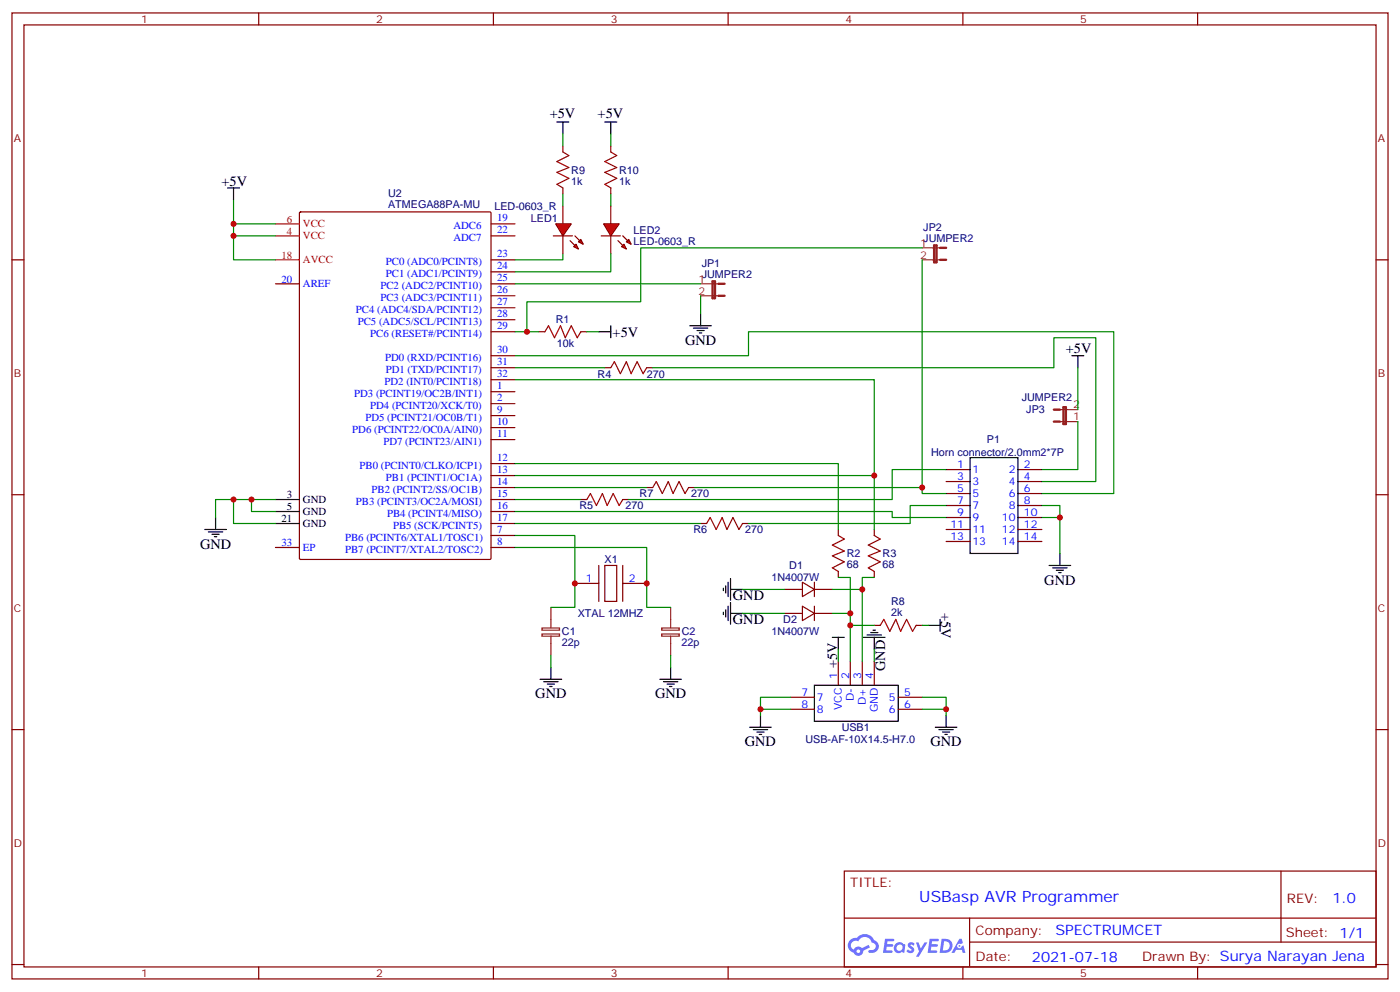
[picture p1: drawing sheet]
<svg xmlns="http://www.w3.org/2000/svg" width="412mm" height="292mm" viewBox="0 0 412 292" stroke-linecap="round" stroke-linejoin="round" font-family="sans-serif">
<g fill="none" stroke="#870000" stroke-width=".35">
<path d="M3.5 3.8h405.4v284.3h-405.4zM7.1 7.3h398.2v277.3h-398.2zM76.2 3.8v3.5M145.3 3.8v3.5M214.5 3.8v3.5M283.6 3.8v3.5M352.8 3.8v3.5M3.5 76.5h3.6M405.3 76.5h3.6M3.5 145.6h3.6M405.3 145.6h3.6M3.5 214.8h3.6"/>
<path d="M405.3 214.8h3.6M248.7 256.4h156.6v28.2h-156.6zM377.3 256.4v20.9M248.7 270.2h156.5M285.6 277.3h119.6M285.6 270.2v14.2M3.5 283.9h3.6M76.2 284.6v3.5M145.3 284.6v3.5M214.5 284.6v3.5M283.6 284.6v3.5M352.8 284.6v3.5"/>
<path d="M405.3 283.9h3.6"/>
</g>
<g fill="#5487ff">
<path d="M267.7 277.6a1.22 1.22 0 0 1 1.7 .2l-.4 .6a.47 .47 0 0 0-.3-.4 .47 .47 0 0 0-.5 .2l.1 .2a1.14 1.14 0 0 1 .8 1.8 1.14 1.14 0 0 1-1.9 0l-.2-.2 .5-.6 .7 .5a.29 .29 0 0 0 .3-.3 .29 .29 0 0 0-.2-.3 1.04 1.04 0 0 1-.6-1.7z"/>
<path d="M260.7 276.3h2.4l.3 .2-.2 .5-1.8 .1-.1 .8h1.5l.3 .4-.3 .4h-1.6l-.2 1.1h1.7l.2 .3-.2 .3-2.6 .1z"/>
<path d="M273.8 276.3h2.4l.3 .2-.1 .5-1.8 .1-.2 .8h1.6l.3 .4-.4 .4h-1.6l-.1 1.1h1.7l.2 .3-.2 .3-2.6 .1z"/>
<path d="M282.6 276.3h.7l.3 1.3-.6 .3a.69 .69 0 0 0-1 .3 .69 .69 0 0 0 .4 .9 .69 .69 0 0 0 .9-.6l.5-.2 .6 2.2h-.8l-.2-.9h-1.8l-.5 .9h-.8z"/>
<path d="M269.8 277.4h.8l.6 1.8 1.1-1.8h.9l-2.6 4.2h-.8l.9-1.5z"/>
<path d="M277.4 276.3l-.6 4.2h1.3a2.11 2.11 0 0 0 2.5-2.1 2.11 2.11 0 0 0-2.5-2.1zM278.1 277.1a1.39 1.39 0 0 1 1.7 1.4 1.39 1.39 0 0 1-1.8 1.3h-.3z"/>
<path d="M263.7 277.9a1.54 1.54 0 0 0-.1 2.2 1.54 1.54 0 0 0 2.2 .1l.6 .3 .3-2.3-.2-.3h-.4a1.49 1.49 0 0 0-2.4 0zM264 278.9a.94 .94 0 0 1 1.8 0 .94 .94 0 0 1-1.8 0z"/>
<path d="M250.4 276.7a2.18 2.18 0 0 0 1.1 3.7 1.44 1.44 0 0 0 1.6 .9 1.44 1.44 0 0 0 1.2-1.4l2-1.1-.5-.7-1.9 1a1.47 1.47 0 0 0-2.4 .4 1.39 1.39 0 0 1-.7-1.9 1.39 1.39 0 0 1 2-.5 2.12 2.12 0 0 1 2.2-1.3 2.12 2.12 0 0 1 1.9 1.7 1.14 1.14 0 0 1 1.1 1.4 1.14 1.14 0 0 1-1.7 .7 .43 .43 0 0 0-.5 .4 .43 .43 0 0 0 .4 .5 1.98 1.98 0 0 0 2.5-1.2 1.98 1.98 0 0 0-1.2-2.6 3.1 3.1 0 0 0-5.3-.6l-.9 .1zM252.3 280a.55 .55 0 0 1 1.1 0 .55 .55 0 0 1-1.1 0z"/>
<circle cx="282.6" cy="278.4" r=".26"/>
</g>
<g fill="none" stroke="#870000" stroke-width=".35">
<path d="M165.8 43v1.7M165.8 55.3v1.8M179.9 43v1.7M179.9 55.3v1.8M88.3 62.5l.2-.1h55.8l.3 .1v101.8l-.2 .3-55.9 .1-.3-.2zM144.6 69.4h7.1M144.6 65.9h7.1M144.6 76.5h7.1M81.1 83.5h7.1M144.6 83.5h7.1M144.6 94.1h7.1M144.6 90.6h7.1"/>
<path d="M144.6 87.1h7.1M144.6 80h7.1M144.6 97.6h7.1M158.7 97.6h1.8M171.1 97.6h1.8M144.6 115.3h7.1M144.6 118.8h7.1M144.6 111.8h7.1M144.6 108.2h7.1M144.6 104.7h7.1M178.2 108.2h1.7M190.5 108.2h1.8"/>
<path d="M144.6 140h7.1M144.6 136.5h7.1M144.6 129.4h7.1M144.6 125.9h7.1M144.6 122.3h7.1M278.7 138.2h7.1M299.9 138.2h7M144.6 154.1h7.1M144.6 150.6h7.1M144.6 147h7.1M144.6 143.5h7.1M144.6 157.6h7.1"/>
<path d="M171.1 147h1.8M183.4 147h1.8M190.5 143.5h1.8M202.8 143.5h1.8M206.4 154.1h1.7M218.7 154.1h1.8M246.9 155.9v1.7M257.5 155.9v1.7M278.7 141.7h7.1M278.7 145.3h7.1M278.7 148.8h7.1M278.7 152.3h7.1"/>
<path d="M278.7 155.9h7.1M278.7 159.4h7.1M299.9 141.7h7M299.9 145.3h7M299.9 148.8h7M299.9 152.3h7M299.9 155.9h7M299.9 159.4h7M81.1 161.1h7.1M144.6 161.1h7.1M169.3 171.7h7.1M183.4 171.7h7.1"/>
<path d="M231.1 173.5h5.3M236.4 171.4l3.5 2.1-3.5 2.1zM236.4 178.4l3.5 2.2-3.5 2.1zM239.9 173.5h5.3M239.9 171.4v4.2M239.9 178.4v4.3M246.9 168.2v1.8M257.5 168.2v1.8M231.1 180.6h5.3M239.9 180.6h5.3M246.9 194.7v7M250.5 194.7v7"/>
<path d="M254 194.7v7M257.5 194.7v7M257.5 184.1h1.8M269.9 184.1h1.7M232.8 205.2h7.1M232.8 208.8h7.1M264.6 205.2h7M264.6 208.8h7"/>
</g>
<path d="M81.1 65.9h7.1M81.1 76.5h7.1M81.1 69.4h7.1" fill="none" stroke="#f00" stroke-width=".35"/>
<g fill="none" stroke="#000" stroke-width=".35">
<path d="M164 35.9h3.6M165.8 35.9v3.5M178.2 35.9h3.5M179.9 35.9v3.5M67 55.3h3.6M68.8 55.3v3.5M176.4 97.6h3.5M179.9 95.9v3.5M203.2 95.9h6.3M204.3 96.6h4.2M205.3 97.3h2.1M206 98h.7"/>
<path d="M206.4 92.4v3.5M315.7 104.7h3.6M317.5 104.7v3.5M285.8 134.7h14.1v28.2h-14.1zM60.3 155.9h6.4M61.4 156.6h4.2M62.4 157.3h2.2M63.1 158h.8M63.5 152.3v3.6M81.1 150.6h7.1M81.1 154.1h7.1M81.1 147h7.1"/>
<path d="M213.1 173.1v.7M213.8 172.4v2.2M213.8 179.5v2.1M214.5 171.4v4.2M214.5 178.4v4.3M215.2 170.3v6.4M215.2 177.4v6.3M215.2 173.5h3.5M309 166.4h6.4M310.1 167.1h4.2M311.1 167.9h2.2M311.9 168.6h.7"/>
<path d="M312.2 162.9v3.5M159.1 200h6.4M162.3 196.4v3.6M194.4 200h6.3M197.6 196.4v3.6M213.1 180.2v.7M215.2 180.6h3.5M245.2 187.6h3.5M246.9 187.6v3.5M254.4 187.6h6.3M255.4 186.9h4.2M256.5 186.2h2.1"/>
<path d="M257.2 185.5h.7M257.5 187.6v3.5M273.4 184.1h3.5M276.9 182.3v3.5M160.2 200.7h4.2M161.2 201.4h2.1M161.9 202.1h.7M195.4 200.7h4.3M196.5 201.4h2.1M197.2 202.1h.7M239.9 201.7h24.7v10.6h-24.7z"/>
</g>
<g fill="none" stroke="#008700" stroke-width=".35">
<path d="M68.8 58.8v7.1h12.3M68.8 65.9v3.5h12.3M68.8 69.4v7.1h12.3M271.6 76.5v67h-67M271.6 73h-82.9v15.8h-33.5v8.8M151.7 97.6h7M151.7 83.5h54.7M172.9 97.6h3.5M206.4 87.1v5.3M151.7 111.8h105.8v44.1M151.7 104.7h68.8v-7.1h107.6v47.7h-21.2M151.7 108.2h26.5"/>
<path d="M192.3 108.2h118.1v-8.8h12.4v42.3h-15.9M317.5 108.2v12.4M151.7 136.5h95.2v19.4M151.7 140h105.8M278.7 138.2h-15.9v8.8h-77.6M317.5 124.1v14.1h-10.6M68.8 147v7.1h12.3M74.1 147v3.6h7M81.1 147h-17.6v5.3M151.7 157.6h17.6v21.2h-7M151.7 150.6h111.1v1.7h15.9M151.7 147h19.4"/>
<path d="M151.7 154.1h54.7M151.7 143.5h38.8M271.6 143.5v1.8h7.1M278.7 148.8h-10.6v5.3h-47.6M306.9 148.8h5.3v14.1M306.9 152.3h5.3M151.7 161.1h38.8v17.7h7.1M218.7 173.5h12.4M245.2 173.5h8.8M246.9 170h3.6v24.7M257.5 170h-3.5v24.7M162.3 192.9v3.5"/>
<path d="M197.6 192.9v3.5M218.7 180.6h12.4M245.2 180.6h5.3M246.9 191.1v3.6M250.5 184.1h7M257.5 191.1v3.6M271.6 184.1h1.8"/>
</g>
<g fill="none" stroke="#8c2424" stroke-width=".35">
<path d="M271.6 73h5.3M271.6 76.5h5.3M206.4 83.5h5.3M206.4 87.1h5.3M312.2 124.1h5.3M312.2 120.6h5.3M162.3 178.8v6M197.6 178.8v6M159.6 184.9h5.2v.6h-5.2zM159.6 186.6h5.2v.7h-5.2zM162.3 187.3v5.6M194.9 184.9h5.2v.6h-5.2z"/>
<path d="M194.9 186.6h5.2v.7h-5.2zM197.6 187.3v5.6"/>
</g>
<path d="M176.4 166.4v10.6M178.2 166.4h3.5v10.6h-3.5zM183.4 166.4v10.6" fill="none" stroke="#600" stroke-width=".35"/>
<path d="M165.8 44.7l1.8 1.1-3.6 1.8 3.6 1.7-3.6 1.4 3.6 1.8-3.6 1.8 1.8 1M179.9 44.7l1.8 1.1-3.5 1.8 3.5 1.7-3.5 1.4 3.5 1.8-3.5 1.8 1.7 1M160.5 97.6l1.1-1.7 1.7 3.5 1.8-3.5 1.4 3.5 1.8-3.5 1.7 3.5 1.1-1.8M179.9 108.2l1.1-1.7 1.7 3.5 1.8-3.5 1.4 3.5 1.8-3.5 1.7 3.5 1.1-1.8M172.9 147l1-1.7 1.8 3.5 1.7-3.5 1.5 3.5 1.7-3.5 1.8 3.5 1-1.8M192.3 143.5l1-1.8 1.8 3.6 1.7-3.6 1.5 3.6 1.7-3.6 1.8 3.6 1-1.8M208.1 154.1l1.1-1.8 1.8 3.6 1.7-3.6 1.4 3.6 1.8-3.6 1.8 3.6 1-1.8M246.9 157.6l1.8 1.1-3.5 1.7 3.5 1.8-3.5 1.4 3.5 1.8-3.5 1.7 1.7 1.1M257.5 157.6l1.8 1.1-3.5 1.7 3.5 1.8-3.5 1.4 3.5 1.8-3.5 1.7 1.7 1.1M259.3 184.1l1-1.8 1.8 3.5 1.8-3.5 1.4 3.5 1.8-3.5 1.7 3.5 1.1-1.7" fill="none" stroke="#a10000" stroke-width=".35"/>
<path d="M275.2 72.2h.7v5h-.7zM276.9 73h1.8M276.9 76.5h1.8M209.9 82.8h.7v5h-.7zM211.7 83.5h1.7M211.7 87.1h1.7M313.3 119.9h.7v4.9h-.7zM310.4 124.1h1.8M310.4 120.6h1.8" fill="none" stroke="#8c2424" stroke-width=".71"/>
<g fill="#f00" stroke="#870000" stroke-width=".35">
<path d="M163.7 65.9h4.6l-2.5 3.5z"/>
<path d="M163 69.4h5.6z"/>
</g>
<g fill="#870000" stroke="#870000" stroke-width=".35">
<path d="M169.3 69.4l1.4 1.4z"/>
<path d="M167.9 70.8l1.4 1.4z"/>
</g>
<g fill="#f00" stroke="#870000" stroke-width=".35">
<path d="M170.4 71.2l.7-.7 .7 1.4z"/>
<path d="M169 72.6l.7-.7 .7 1.4z"/>
</g>
<path d="M165.8 60.6v5.3M165.8 69.4v5.3" fill="none" stroke="#870000" stroke-width=".35"/>
<g fill="#f00" stroke="#870000" stroke-width=".35">
<path d="M177.8 65.9h4.6l-2.5 3.5z"/>
<path d="M177.1 69.4h5.6z"/>
</g>
<g fill="#870000" stroke="#870000" stroke-width=".35">
<path d="M183.4 69.4l1.5 1.4z"/>
<path d="M182 70.8l1.4 1.4z"/>
</g>
<g fill="#f00" stroke="#870000" stroke-width=".35">
<path d="M184.5 71.2l.7-.7 .7 1.4z"/>
<path d="M183.1 72.6l.7-.7 .7 1.4z"/>
</g>
<path d="M179.9 60.6v5.3M179.9 69.4v5.3" fill="none" stroke="#870000" stroke-width=".35"/>
<path d="M165.8 39.4v3.6M179.9 39.4v3.6M165.8 57.1v3.5M179.9 57.1v3.5M165.8 74.7v1.8h-14.1M179.9 74.7v5.3h-28.2M232.8 208.8h-8.8v1.7M232.8 205.2h-8.8v3.6M271.6 205.2h7.1v5.3M271.6 208.8h7.1" fill="none" stroke="#008700" stroke-width=".35"/>
<path d="M220.8 214.1h6.4M221.9 214.8h4.2M223 215.5h2.1M223.7 216.2h.7M224 210.5v3.6M275.5 214.1h6.4M276.6 214.8h4.2M277.6 215.5h2.2M278.3 216.2h.7M278.7 210.5v3.6" fill="none" stroke="#000" stroke-width=".35"/>
<g fill="#c00">
<circle cx="68.8" cy="65.9" r=".88"/>
<circle cx="74.1" cy="147" r=".88"/>
<circle cx="68.8" cy="147" r=".88"/>
<circle cx="169.3" cy="171.7" r=".88"/>
<circle cx="190.5" cy="171.7" r=".88"/>
<circle cx="68.8" cy="69.4" r=".88"/>
<circle cx="257.5" cy="140" r=".88"/>
<circle cx="312.2" cy="152.3" r=".88"/>
<circle cx="271.6" cy="143.5" r=".88"/>
<circle cx="254" cy="173.5" r=".88"/>
<circle cx="250.5" cy="180.6" r=".88"/>
<circle cx="250.5" cy="184.1" r=".88"/>
<circle cx="155.2" cy="97.6" r=".88"/>
<circle cx="278.7" cy="208.8" r=".88"/>
<circle cx="224" cy="208.8" r=".88"/>
</g>
<text font-size="4.6" fill="#00f" x="270.8" y="265.4">USBasp AVR Programmer</text>
<g font-size="4.2">
<text x="161.9" y="34.7">+5V</text>
<text x="176" y="34.7">+5V</text>
<text x="65.3" y="54.6">+5V</text>
<text x="180.4" y="99.1">+5V</text>
<text x="201.8" y="101.5">GND</text>
<text x="314" y="104">+5V</text>
<text x="58.9" y="161.5">GND</text>
<text x="307.6" y="172.1">GND</text>
<text x="215.9" y="176.7">GND</text>
<text x="215.9" y="183.8">GND</text>
<text x="277.3" y="180.3" transform="rotate(90 277.3 180.3)">+5V</text>
<text x="246.6" y="196.7" transform="rotate(-90 246.6 196.7)">+5V</text>
<text x="260.7" y="197.5" transform="rotate(-90 260.7 197.5)">GND</text>
<text x="157.7" y="205.6">GND</text>
<text x="193" y="205.6">GND</text>
<text x="219.4" y="219.7">GND</text>
<text x="274.1" y="219.7">GND</text>
</g>
<g font-size="4.2" fill="#00f">
<text x="392.5" y="265.7">1.0</text>
<text x="310.9" y="275.2">SPECTRUMCET</text>
<text x="304" y="283">2021-07-18</text>
</g>
<g font-size="3.9" fill="#800">
<text x="250.5" y="261">TITLE:</text>
<text x="379.1" y="265.7">REV:</text>
<text x="287.4" y="275.2">Company:</text>
<text x="378.7" y="275.8">Sheet: 1/1</text>
<text x="287.4" y="282.9">Date:</text>
<text x="336.4" y="282.9">Drawn By: Surya Narayan Jena</text>
</g>
<g font-size="3.2" fill="#800">
<text x="41.6" y="6.8">1</text>
<text x="110.8" y="6.8">2</text>
<text x="179.9" y="6.8">3</text>
<text x="249.1" y="6.8">4</text>
<text x="318.2" y="6.8">5</text>
<text x="4.1" y="41.9">A</text>
<text x="405.9" y="41.9">A</text>
<text x="4.1" y="111.1">B</text>
<text x="405.9" y="111.1">B</text>
<text x="4.1" y="180.2">C</text>
<text x="405.9" y="180.2">C</text>
<text x="4.1" y="249.3">D</text>
<text x="405.9" y="249.3">D</text>
<text x="41.6" y="287.6">1</text>
<text x="110.8" y="287.6">2</text>
<text x="179.9" y="287.6">3</text>
<text x="249.1" y="287.6">4</text>
<text x="318.2" y="287.6">5</text>
</g>
<g font-size="3.2" fill="#000080">
<text x="168.3" y="51.2">R9</text>
<text x="182.4" y="51.2">R10</text>
<text x="114.3" y="58.1">U2</text>
<text x="168.3" y="54.4">1k</text>
<text x="182.4" y="54.4">1k</text>
<text x="114.3" y="61.3">ATMEGA88PA-MU</text>
<text x="145.6" y="61.7">LED-0603_R</text>
<text x="156.4" y="65.3">LED1</text>
<text x="186.6" y="68.8">LED2</text>
<text x="272" y="71.2">JUMPER2</text>
<text x="272" y="68">JP2</text>
<text x="186.6" y="72">LED-0603_R</text>
<text x="206.7" y="81.8">JUMPER2</text>
<text x="206.7" y="78.5">JP1</text>
<text x="163.7" y="95.2">R1</text>
<text x="164" y="102.2">10k</text>
<text x="176" y="111.1">R4</text>
<text x="190.5" y="111.1">270</text>
<text x="301" y="118.2">JUMPER2</text>
<text x="302.3" y="121.7">JP3</text>
<text x="290.7" y="130.4">P1</text>
<text x="274.3" y="134.1">Horn connector/2.0mm2*7P</text>
<text x="170.7" y="149.9">R5</text>
<text x="184.2" y="149.9">270</text>
<text x="188.4" y="146.4">R7</text>
<text x="203.6" y="146.4">270</text>
<text x="204.3" y="157">R6</text>
<text x="219.5" y="157">270</text>
<text x="178.1" y="165.7">X1</text>
<text x="232.5" y="167.6">D1</text>
<text x="249.4" y="167.1">68</text>
<text x="249.4" y="164">R2</text>
<text x="260" y="167.1">68</text>
<text x="260" y="164">R3</text>
<text x="227.3" y="171.1">1N4007W</text>
<text x="262.5" y="178.1">R8</text>
<text x="170.2" y="181.6">XTAL 12MHZ</text>
<text x="230.7" y="183.5">D2</text>
<text x="262.5" y="181.3">2k</text>
<text x="165.5" y="190.1">22p</text>
<text x="165.5" y="186.9">C1</text>
<text x="200.8" y="190.1">22p</text>
<text x="200.8" y="186.9">C2</text>
<text x="227.3" y="187">1N4007W</text>
<text x="247.9" y="215.1">USB1</text>
<text x="237.3" y="218.7">USB-AF-10X14.5-H7.0</text>
</g>
<g font-size="3.2" fill="#f00">
<text x="84.5" y="65.5">6</text>
<text x="84.5" y="69.1">4</text>
<text x="89.3" y="67">VCC</text>
<text x="89.3" y="70.5">VCC</text>
<text x="82.9" y="76.1">18</text>
<text x="89.3" y="77.5">AVCC</text>
</g>
<g font-size="3.2" fill="#00f">
<text x="146.4" y="65.2">19</text>
<text x="133.6" y="71">ADC7</text>
<text x="133.6" y="67.5">ADC6</text>
<text x="146.4" y="68.7">22</text>
<text x="146.4" y="75.8">23</text>
<text x="82.9" y="83.2">20</text>
<text x="113.7" y="81.6">PC1 (ADC1/PCINT9)</text>
<text x="113.7" y="78.1">PC0 (ADC0/PCINT8)</text>
<text x="146.4" y="82.8">25</text>
<text x="146.4" y="79.3">24</text>
<text x="89.3" y="84.6">AREF</text>
<text x="112.1" y="88.7">PC3 (ADC3/PCINT11)</text>
<text x="112.1" y="85.1">PC2 (ADC2/PCINT10)</text>
<text x="146.4" y="89.9">27</text>
<text x="146.4" y="86.4">26</text>
<text x="104.9" y="92.2">PC4 (ADC4/SDA/PCINT12)</text>
<text x="105.4" y="95.7">PC5 (ADC5/SCL/PCINT13)</text>
<text x="146.4" y="93.4">28</text>
<text x="109.1" y="99.2">PC6 (RESET#/PCINT14)</text>
<text x="146.4" y="96.9">29</text>
<text x="113.5" y="106.3">PD0 (RXD/PCINT16)</text>
<text x="146.4" y="107.5">31</text>
<text x="146.4" y="104">30</text>
<text x="113.3" y="113.3">PD2 (INT0/PCINT18)</text>
<text x="113.6" y="109.8">PD1 (TXD/PCINT17)</text>
<text x="146.4" y="111.1">32</text>
<text x="104.3" y="116.9">PD3 (PCINT19/OC2B/INT1)</text>
<text x="146.4" y="114.6">1</text>
<text x="146.4" y="118.1">2</text>
<text x="107.7" y="123.9">PD5 (PCINT21/OC0B/T1)</text>
<text x="109.1" y="120.4">PD4 (PCINT20/XCK/T0)</text>
<text x="146.4" y="125.2">10</text>
<text x="146.4" y="121.6">9</text>
<text x="103.8" y="127.5">PD6 (PCINT22/OC0A/AIN0)</text>
<text x="112.9" y="131">PD7 (PCINT23/AIN1)</text>
<text x="146.4" y="128.7">11</text>
<text x="146.4" y="135.7">12</text>
<text x="282" y="137.9">1</text>
<text x="301.6" y="137.9">2</text>
<text x="105.9" y="138">PB0 (PCINT0/CLKO/ICP1)</text>
<text x="113.7" y="141.6">PB1 (PCINT1/OC1A)</text>
<text x="146.4" y="142.8">14</text>
<text x="146.4" y="139.3">13</text>
<text x="282" y="141.4">3</text>
<text x="286.5" y="139.3">1</text>
<text x="286.5" y="142.8">3</text>
<text x="297.1" y="139.3">2</text>
<text x="297.1" y="142.8">4</text>
<text x="301.6" y="141.4">4</text>
<text x="104.9" y="148.6">PB3 (PCINT3/OC2A/MOSI)</text>
<text x="109.5" y="145.1">PB2 (PCINT2/SS/OC1B)</text>
<text x="146.4" y="149.9">16</text>
<text x="146.4" y="146.3">15</text>
<text x="282" y="144.9">5</text>
<text x="282" y="148.4">7</text>
<text x="286.5" y="146.3">5</text>
<text x="286.5" y="149.9">7</text>
<text x="297.1" y="146.3">6</text>
<text x="297.1" y="149.9">8</text>
<text x="301.6" y="144.9">6</text>
<text x="301.6" y="148.4">8</text>
<text x="114" y="152.2">PB4 (PCINT4/MISO)</text>
<text x="115.8" y="155.7">PB5 (SCK/PCINT5)</text>
<text x="146.4" y="153.4">17</text>
<text x="280" y="155.5">11</text>
<text x="282" y="152">9</text>
<text x="286.5" y="153.4">9</text>
<text x="295.1" y="153.4">10</text>
<text x="301.6" y="152">10</text>
<text x="301.6" y="155.5">12</text>
<text x="82.9" y="160.8">33</text>
<text x="101.7" y="159.2">PB6 (PCINT6/XTAL1/TOSC1)</text>
<text x="146.4" y="160.4">8</text>
<text x="146.4" y="156.9">7</text>
<text x="280" y="159">13</text>
<text x="286.5" y="156.9">11</text>
<text x="286.5" y="160.4">13</text>
<text x="295.1" y="156.9">12</text>
<text x="295.1" y="160.4">14</text>
<text x="301.6" y="159">14</text>
<text x="89.3" y="162.2">EP</text>
<text x="101.7" y="162.7">PB7 (PCINT7/XTAL2/TOSC2)</text>
<text x="172.6" y="171.4">1</text>
<text x="185.2" y="171.4">2</text>
<text x="246.6" y="200" transform="rotate(-90 246.6 200)">1</text>
<text x="250.1" y="200" transform="rotate(-90 250.1 200)">2</text>
<text x="253.6" y="200" transform="rotate(-90 253.6 200)">3</text>
<text x="257.2" y="200" transform="rotate(-90 257.2 200)">4</text>
<text x="236.1" y="204.9">7</text>
<text x="236.1" y="208.4">8</text>
<text x="240.6" y="206.3">7</text>
<text x="240.6" y="209.8">8</text>
<text x="248" y="209" transform="rotate(-90 248 209)">VCC</text>
<text x="251.5" y="206.3" transform="rotate(-90 251.5 206.3)">D-</text>
<text x="255.1" y="207.5" transform="rotate(-90 255.1 207.5)">D+</text>
<text x="258.6" y="209.7" transform="rotate(-90 258.6 209.7)">GND</text>
<text x="261.9" y="206.3">5</text>
<text x="261.9" y="209.8">6</text>
<text x="266.3" y="204.9">5</text>
<text x="266.3" y="208.4">6</text>
</g>
<g font-size="3.2" fill="#8d2323">
<text x="271" y="72.6">1</text>
<text x="271" y="76.1">2</text>
<text x="205.8" y="83.2">1</text>
<text x="205.8" y="86.7">2</text>
<text x="316.1" y="123.8">1</text>
<text x="316.1" y="120.2">2</text>
</g>
<g font-size="3.2">
<text x="84.5" y="146.7">3</text>
<text x="89.3" y="148.1">GND</text>
<text x="82.9" y="153.7">21</text>
<text x="84.5" y="150.2">5</text>
<text x="89.3" y="151.6">GND</text>
<text x="89.3" y="155.2">GND</text>
</g>
</svg>
